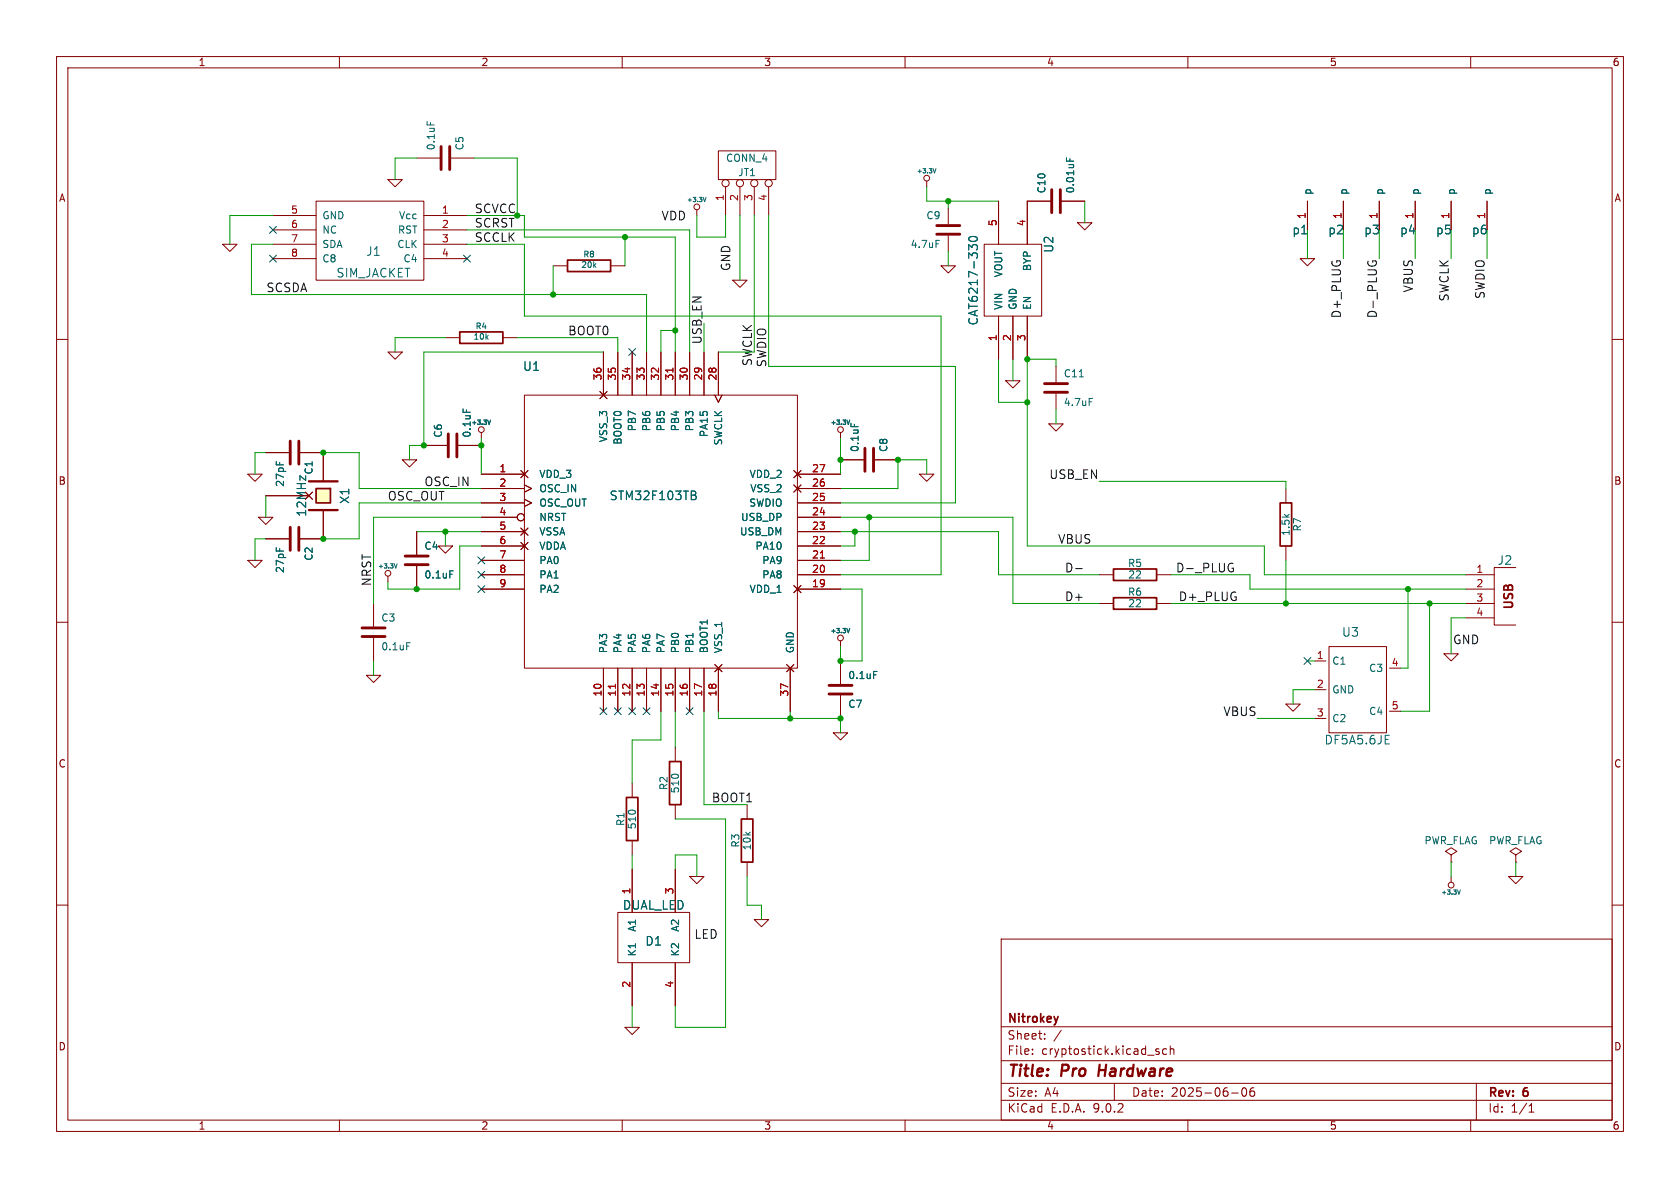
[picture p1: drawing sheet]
<svg xmlns="http://www.w3.org/2000/svg" width="297mm" height="210mm" viewBox="0 0 297 210" stroke-linecap="round" stroke-linejoin="round" font-family="sans-serif">
<g fill="none" stroke="#840000" stroke-width=".18">
<path d="M10 10h277v190h-277zM12 12h273v186h-273zM60 10v2M110 10v2M160 10v2M210 10v2M260 10v2M176.5 35.6v7.6M185.9 35.6h-4.3v7.6M187.5 35.6h4.3M174 43.2h10.1v12.7h-10.1zM176.5 55.9v7.6"/>
<path d="M179.1 55.9v7.6M181.6 55.9v7.6M10 60h2M177.8 67.3h2.5l-1.2 1.3zM285 60h2M43.8 83.8h2.6l-1.3 1.3zM73.7 94v4.3M73.7 99.8v4.3M10 110h2M285 110h2M227.3 124.5h2.6l-1.3 1.2zM132.1 142.2v2.6"/>
<path d="M132.1 152.4v2.5M256.5 154.9v1.1M256.5 151.1l1.1-.6-1.1-.6-1 .6 1 .6v1.3M256.5 152.4h.1M266.7 154.9h2.5l-1.2 1.3zM268 151.1l1-.6-1-.6-1 .6 1 .6v1.3M268 152.4h.1M10 160h2M133.3 162.6h2.6l-1.3 1.2zM177 166h108v32h-108zM285 160h2M60 198v2"/>
<path d="M110 198v2M160 198v2M177 194.5h108M177 191.5h108M177 187.5h108M177 181.5h108M182.5 186.3v.1M182.5 185.5v.1M184.7 183.6v.1M184.7 182.8v.1M187.6 182.1l-1.3 2M197 191.5v3"/>
<path d="M204.4 185.8l.5 .2 .1 .2-.3 .2-.4-.1M204.4 185.5h.5M206.2 185.5l-.4-.1-.3 .3v.4l.2 .2h.5M206.9 185.5l.2-.1 .4 .1v.9M206.9 184.9v1.5M210 198v2M217.7 193.2h1.2M219.7 192.4l.2-.1a.81 .81 0 0 1 .6 .6 .81 .81 0 0 1-.3 .8l-.2 .1a.81 .81 0 0 1-.3-1.4zM221.7 192.3a.59 .59 0 0 0-.7 .6v.6l.1 .2 .4 .1 .2-.1 .1-.5-.1-.3h-.5l-.2 .3M260 198v2M261 191.5v6.5M270.3 196.6h.9"/>
<path d="M270.3 195.5l.4-.4v1.5"/>
<circle cx="256.5" cy="156.5" r=".51"/>
</g>
<path d="M194.4 188.2l-.2 2" fill="none" stroke="#840000" stroke-width=".4"/>
<path d="M131.1 144.8h2v7.6h-2z" fill="none" stroke="#840000" stroke-width=".3"/>
<path d="M185.9 33.5v4.1M187.5 33.5v4.1M71.6 98.3h4.1M71.6 99.8h4.1" fill="none" stroke="#840000" stroke-width=".51"/>
<path d="M188.5 27.9v.6M189.1 28.1v.4M171.3 42a1.01 1.01 0 0 1 1.5 .2 .83 .83 0 0 1-.7 .6 .83 .83 0 0 1-.8-.3zM172.8 44v-.5l-.3-.2h-.5l-.2 .5-.5-.5v.9M79.5 100.9h.6M257.7 157.3l.2 .8 .3-.8" fill="none" stroke="#006464" stroke-width=".18"/>
<path d="M55.9 86.4h2.5v2.5h-2.5z" fill="#ffffc2"/>
<path d="M54.6 85.1h5.1M54.6 90.2h5.1" fill="none" stroke="#840000" stroke-width=".41"/>
<path d="M81.3 58.7h7.6v2h-7.6zM100.3 46h7.6v2h-7.6zM55.9 86.4h2.5v2.5h-2.5zM226.3 88.9h2v7.6h-2zM196.8 105.7h7.7v2h-7.7zM196.8 100.6h7.7v2h-7.7zM118.4 134.6h2v7.6h-2zM110.7 141h2.1v7.6h-2.1z" fill="none" stroke="#840000" stroke-width=".3"/>
<g fill="none" stroke="#840000" stroke-width=".18">
<path d="M48.3 38.1h7.6M55.9 35.6h19v13.9h-19zM68.6 31.8h2.5l-1.3 1.2zM73.7 27.9h4.3M74.9 38.1h7.6M79.5 27.9h4.3M123.2 37.1v1M127 26.7h10.2v5.1h-10.2zM128.3 33v5.1M130.8 33v5.1M133.3 33v5.1M135.9 33v5.1"/>
<path d="M163.8 32v1M167.6 36.8v2.8M176.5 35.6v7.6M185.9 35.6h-4.3v7.6M187.5 35.6h4.3M190.5 39.4h2.5l-1.2 1.2zM231.1 35.6v5M237.5 35.6v5M243.8 35.6v5M250.2 35.6v5M256.5 35.6v5M262.9 35.6v5"/>
<path d="M39.4 43.2h2.5l-1.3 1.3zM48.3 40.6h7.6M48.3 43.2h7.6M48.3 45.7h7.6M74.9 40.6h7.6M74.9 43.2h7.6M74.9 45.7h7.6M78.7 59.7h2.6M88.9 59.7h2.5M97.8 47h2.5M107.9 47h2.6M129.5 49.5h2.6l-1.3 1.3z"/>
<path d="M166.4 47h2.5l-1.3 1.3zM167.6 41.7v2.8M176.5 55.9v7.6M179.1 55.9v7.6M181.6 55.9v7.6M229.9 45.7h2.5l-1.3 1.3zM68.6 62.2h2.5l-1.3 1.3zM74.9 78.7h4.3M80.8 78.7h4.3M85.1 76.5v1M92.7 69.9h48.3v48.2h-48.3zM106 69.2l1.3 1.3"/>
<path d="M106.7 62.2v7.7M107.3 69.2l-1.3 1.3M109.2 62.2v7.7M111.8 62.2v7.7M114.3 62.2v7.7M116.8 62.2v7.7M119.4 62.2v7.7M121.9 62.2v7.7M124.5 62.2v7.7M126.4 69.9l.6 1.2 .6-1.2M127 62.2v7.7M148.6 76.5v1"/>
<path d="M185.4 74.9h2.6l-1.3 1.3zM186.7 64.8v2.8M186.7 69.6v2.8M43.8 99.1h2.6l-1.3 1.2zM45.7 91.4h2.6l-1.3 1.3zM47 87.6h7.6M47 80h4.3M47 95.3h4.3M52.8 80h4.3v5.1M54 87l1.2 1.3M55.2 87l-1.2 1.3M57.1 90.2v5.1h-4.3"/>
<path d="M71.1 81.3h2.6l-1.3 1.3zM73.7 94v4.3M73.7 99.8v4.3M77.5 96.5h2.5l-1.3 1.3zM85.1 83.8h7.6M85.1 86.4h7.6M85.1 88.9h7.6M85.1 91.4h6.3M85.1 94h7.6M85.1 96.5h7.6M85.1 99.1h7.6M92.1 83.2l1.2 1.3"/>
<path d="M92.1 93.3l1.2 1.3M92.1 95.9l1.2 1.3M92.7 85.7l1.3 .7-1.3 .6M92.7 88.3l1.3 .6-1.3 .6M93.3 83.2l-1.2 1.3M93.3 93.3l-1.2 1.3M93.3 95.9l-1.2 1.3M140.3 83.2l1.3 1.3M140.3 85.7l1.3 1.3M141 83.8h7.6M141 86.4h7.6M141 88.9h7.6"/>
<path d="M141 91.4h7.6M141 94h7.6M141 96.5h7.6M141 99.1h7.6M141.6 83.2l-1.3 1.3M141.6 85.7l-1.3 1.3M148.6 81.3h4.3M154.4 81.3h4.3M162.6 83.8h2.5l-1.3 1.3zM227.3 86.4v2.5M227.3 96.5v2.6M64.8 119.4h2.5l-1.3 1.3z"/>
<path d="M66 106.7v4.3M66 112.5v4.3M68.6 101.9v1M85.1 101.6h7.6M85.1 104.1h7.6M106.7 118.1v7.6M109.2 118.1v7.6M111.8 118.1v7.6M114.3 118.1v7.6M116.8 118.1v7.6M119.4 118.1v7.6M121.9 118.1v7.6"/>
<path d="M124.5 118.1v7.6M126.4 117.5l1.2 1.2M127 118.1v7.6M127.6 117.5l-1.2 1.2M139.1 117.5l1.2 1.2M139.7 118.1v7.6M140.3 117.5l-1.2 1.2M140.3 103.5l1.3 1.3M141 101.6h7.6M141 104.1h7.6M141.6 103.5l-1.3 1.3M148.6 113.3v1"/>
<path d="M148.6 116.8v4.4M194.3 101.6h2.5M194.3 106.7h2.5M204.5 101.6h2.5M204.5 106.7h2.5M232.4 116.8h2M234.9 114.3h10.2v15.2h-10.2zM245.6 118.1h2M255.3 115.6h2.5l-1.3 1.2zM259.1 101.6h5.1M259.1 104.1h5.1M259.1 106.7h5.1"/>
<path d="M259.1 109.2h5.1M268 100.3h-3.8v10.2h3.8M111.8 138.4v2.6M119.4 132.1v2.5M147.3 129.5h2.6l-1.3 1.3zM148.6 122.7v4.3M232.4 121.9h2M232.4 127h2M245.6 125.7h2M111.8 148.6v2.5M111.8 153.7v7.6M119.4 142.2v2.6"/>
<path d="M119.4 153.7v7.6M121.9 154.9h2.6l-1.3 1.3zM109.2 161.3h12.7v8.9h-12.7zM111.8 170.2v7.6M119.4 170.2v7.6M110.5 181.6h2.5l-1.2 1.3z"/>
<circle cx="123.2" cy="36.6" r=".51"/>
<circle cx="128.3" cy="32.4" r=".63"/>
<circle cx="130.8" cy="32.4" r=".63"/>
<circle cx="133.3" cy="32.4" r=".63"/>
<circle cx="135.9" cy="32.4" r=".63"/>
<circle cx="163.8" cy="31.5" r=".51"/>
<circle cx="85.1" cy="75.9" r=".51"/>
<circle cx="148.6" cy="75.9" r=".51"/>
<circle cx="92.1" cy="91.4" r=".63"/>
<circle cx="68.6" cy="101.3" r=".51"/>
<circle cx="148.6" cy="112.8" r=".51"/>
</g>
<g fill="none" stroke="#006464" stroke-width=".18">
<path d="M75.5 21.5v.6M124.3 34.9l.3 .8 .2-.8M165 29.8l.2 .8 .3-.8M188.5 27.9v.6M189.1 28.1v.4M165.5 42.5h.6M171.3 42a1.01 1.01 0 0 1 1.5 .2 .83 .83 0 0 1-.7 .6 .83 .83 0 0 1-.8-.3zM172.8 44v-.5l-.3-.2h-.5l-.2 .5-.5-.5v.9M81.9 72.3v.6M86.2 74.3l.3 .7 .2-.7M149.7 74.3l.3 .7 .2-.7M150.4 74.8v.6"/>
<path d="M190.8 66.6h.7M192.5 70.4h.7M69.7 99.7l.3 .7 .2-.7M122.7 86.8l.3 .3-.1 .3-.2 .1a.41 .41 0 0 1 .4 .4 .41 .41 0 0 1-.3 .4h-.6M71.9 113.6h.6M79.5 100.9h.6M149.7 111.1l.3 .8 .2-.8M154.4 118.7h.7M244.9 131.5h.7M244.9 130h.7"/>
</g>
<g fill="none" stroke="#840000" stroke-width=".51">
<path d="M78 25.9v4.1M79.5 25.9v4.1M165.6 39.9h4.1M165.6 41.4h4.1M51.3 78v4M52.8 78v4M79.2 76.7v4.1M80.8 76.7v4.1M152.9 79.2v4.1M154.4 79.2v4.1M184.7 67.8h4M184.7 69.3h4"/>
<path d="M51.3 93.2v4.1M52.8 93.2v4.1M64 111h4.1M64 112.5h4.1M146.6 122.7h4M146.6 121.2h4"/>
</g>
<path d="M119 65.1v.7M145 98.6h.7M108.8 121v.7" fill="none" stroke="#a90000" stroke-width=".18"/>
<path d="M241.9 46.2l-.1 .3M242.7 46.4v-.3h.5l.1 .4M217.6 99.6h.4M190.1 100.5h1.2M217.8 100.4h.2v.5l-.4 .2" fill="none" stroke="#0f0f0f" stroke-width=".18"/>
<g fill="none" stroke="#009600" stroke-width=".18">
<path d="M48.3 38.1h-7.7v5.1M73.7 27.9h-3.9v3.9M82.5 38.1h10.2v3.8h26.7v20.3M83.8 27.9h7.6v10.2M123.2 38.1v3.8h5.1v-3.8M130.8 38.1v11.4M133.3 38.1v24.1h-6.3M135.9 38.1v26.7h33v24.1h-20.3M163.8 33v2.6h12.7M167.6 35.6v1.2M191.8 35.6v3.8M48.3 43.2h-3.9v8.9h69.9v10.1"/>
<path d="M78.7 59.7h-8.9v2.5M82.5 43.2h10.2v12.7h73.7v45.7h-17.8M82.5 40.6h39.4v21.6M91.4 59.7h17.8v2.5M97.8 47v5.1M110.5 41.9v5.1M119.4 58.4h-2.6v3.8M124.5 57.2v5M167.6 44.5v2.5M231.1 40.6v5.1M237.5 40.6v5.1M243.8 40.6v5.1"/>
<path d="M250.2 40.6v5.1M256.5 40.6v5.1M262.9 40.6v5.1M85.1 77.5v6.3M106.7 62.2h-31.8v16.5h-2.5v2.6M148.6 77.5v6.3M176.5 63.5v7.6h5.1M179.1 63.5v3.8M186.7 64.8v-1.3h-5.1v33h41.9v5.1h35.6M186.7 72.4v2.5M47 95.3h-1.9v3.8M47 87.6v3.8"/>
<path d="M47 80h-1.9v3.8M57.1 80h6.4v6.4h21.6M73.7 94h11.4M78.7 94v2.5M85.1 91.4h-19.1v15.3M85.1 88.9h-21.6v6.4h-6.4M85.1 96.5h-3.8v7.6h-12.7v-1.2M148.6 91.4h30.5v15.3h15.2M148.6 94h27.9v7.6h17.8M151.1 94v2.5h-2.5M153.7 91.4v7.7h-5.1M163.8 83.8v-2.5h-5.1v5.1h-10.1"/>
<path d="M194.3 85.1h33v1.3M227.3 99.1v7.6M66 116.8v2.6M148.6 104.1h3.8v12.7h-3.8v-2.5M207 101.6h14v2.5h38.1M207 106.7h52.1M231.1 116.8h1.3M248.9 104.1v14h-1.3M252.7 106.7v19h-5.1M259.1 109.2h-2.6v6.4M116.8 125.7v5.1h-5v7.6M119.4 125.7v6.4"/>
<path d="M124.5 125.7v16.5h7.6M127 125.7v1.3h21.6v2.5M139.7 125.7v1.3M222.2 127h10.2M232.4 121.9h-3.8v2.6M111.8 151.1v2.6M119.4 153.7v-2.6h3.8v3.8M119.4 144.8h8.9v36.8h-8.9v-3.8M132.1 154.9v5.1h2.5v2.6M256.5 152.4v2.5M268 152.4v2.5M111.8 177.8v3.8"/>
</g>
<g fill="none" stroke="#000084" stroke-width=".18">
<path d="M47.7 45.1l1.2 1.2M47.7 40l1.2 1.2M48.9 45.1l-1.2 1.2M48.9 40l-1.2 1.2M81.9 45.1l1.3 1.2M83.2 45.1l-1.3 1.2M111.2 61.6l1.2 1.2M112.4 61.6l-1.2 1.2M84.5 98.5l1.2 1.2M85.7 98.5l-1.2 1.2M84.5 101l1.2 1.2M84.5 103.5l1.2 1.2"/>
<path d="M85.7 101l-1.2 1.2M85.7 103.5l-1.2 1.2M230.5 116.2l1.2 1.2M231.7 116.2l-1.2 1.2M106.1 125.1l1.2 1.2M107.3 125.1l-1.2 1.2M108.6 125.1l1.2 1.2M109.8 125.1l-1.2 1.2M111.2 125.1l1.2 1.2M112.4 125.1l-1.2 1.2M113.7 125.1l1.2 1.2M114.9 125.1l-1.2 1.2"/>
<path d="M121.3 125.1l1.2 1.2M122.5 125.1l-1.2 1.2"/>
</g>
<g fill="#009600" stroke="#009600" stroke-width=".18">
<circle cx="97.8" cy="52.1" r=".46"/>
<circle cx="110.5" cy="41.9" r=".46"/>
<circle cx="148.6" cy="81.3" r=".46"/>
<circle cx="167.6" cy="35.6" r=".46"/>
<circle cx="119.4" cy="58.4" r=".46"/>
<circle cx="148.6" cy="127" r=".46"/>
<circle cx="139.7" cy="127" r=".46"/>
<circle cx="73.7" cy="104.1" r=".46"/>
<circle cx="227.3" cy="106.7" r=".46"/>
<circle cx="248.9" cy="104.1" r=".46"/>
<circle cx="148.6" cy="116.8" r=".46"/>
<circle cx="158.7" cy="81.3" r=".46"/>
<circle cx="153.7" cy="91.4" r=".46"/>
<circle cx="181.6" cy="71.1" r=".46"/>
<circle cx="181.6" cy="63.5" r=".46"/>
<circle cx="151.1" cy="94" r=".46"/>
<circle cx="78.7" cy="94" r=".46"/>
<circle cx="57.1" cy="80" r=".46"/>
<circle cx="57.1" cy="95.3" r=".46"/>
<circle cx="74.9" cy="78.7" r=".46"/>
<circle cx="85.1" cy="78.7" r=".46"/>
<circle cx="252.7" cy="106.7" r=".46"/>
</g>
<g font-size="2.8" fill="#840000">
<text x="178" y="190.9">Title:</text>
<text x="187.7" y="190.9">Pro</text>
<text x="195" y="190.9">Hardware</text>
</g>
<g font-size="2.1" fill="#0f0f0f">
<text x="83.8" y="40.3">SCRST</text>
<text x="116.8" y="39.1">VDD</text>
<text x="83.8" y="42.9">SCCLK</text>
<text x="129.2" y="48" transform="rotate(-90 129.2 48)">GND</text>
<text x="47" y="51.8">SCSDA</text>
<text x="249.9" y="51.8" transform="rotate(-90 249.9 51.8)">VBUS</text>
<text x="256.2" y="53.3" transform="rotate(-90 256.2 53.3)">SWCLK</text>
<text x="262.6" y="52.9" transform="rotate(-90 262.6 52.9)">SWDIO</text>
<text x="100.3" y="59.4">BOOT0</text>
<text x="237.2" y="56.3" transform="rotate(-90 237.2 56.3)">D+_PLUG</text>
<text x="243.5" y="56.3" transform="rotate(-90 243.5 56.3)">D-_PLUG</text>
<text x="124.1" y="61" transform="rotate(-90 124.1 61)">USB_EN</text>
<text x="133" y="64.8" transform="rotate(-90 133 64.8)">SWCLK</text>
<text x="135.6" y="65" transform="rotate(-90 135.6 65)">SWDIO</text>
<text x="68.5" y="88.6">OSC_OUT</text>
<text x="74.9" y="86">OSC_IN</text>
<text x="185.4" y="84.8">USB_EN</text>
<text x="187" y="96.2">VBUS</text>
<text x="188.2" y="101.3">D-</text>
<text x="207.8" y="101.3">D-_PLUG</text>
<text x="65.7" y="103.7" transform="rotate(-90 65.7 103.7)">NRST</text>
<text x="188.2" y="106.4">D+</text>
<text x="208.3" y="106.4">D+_PLUG</text>
<text x="256.8" y="114">GND</text>
<text x="216.2" y="126.7">VBUS</text>
<text x="125.7" y="141.9">BOOT1</text>
<text x="122.7" y="166.1">LED</text>
</g>
<text font-size="2.1" fill="#009600" x="83.8" y="37.8">SCVCC</text>
<g font-size="2.1" fill="#006464">
<text x="228.4" y="41.6">p1</text>
<text x="234.7" y="41.6">p2</text>
<text x="241.1" y="41.6">p3</text>
<text x="247.4" y="41.6">p4</text>
<text x="253.8" y="41.6">p5</text>
<text x="260.1" y="41.6">p6</text>
<text x="64.7" y="45.4">J1</text>
<text x="186.4" y="44.8" transform="rotate(-90 186.4 44.8)">U2</text>
<text x="59.4" y="49.3">SIM_JACKET</text>
<text x="173.1" y="57.6" transform="rotate(-90 173.1 57.6)">CAT6217-330</text>
<text x="92.4" y="65.8">U1</text>
<text x="62" y="89.2" transform="rotate(-90 62 89.2)">X1</text>
<text x="107.7" y="88.6">STM32F103TB</text>
<text x="54.3" y="91.4" transform="rotate(-90 54.3 91.4)">12MHz</text>
<text x="264.7" y="100.1">J2</text>
<text x="237.2" y="112.8">U3</text>
<text x="234.1" y="131.8">DF5A5.6JE</text>
<text x="110" y="161">DUAL_LED</text>
<text x="114" y="167.4">D1</text>
</g>
<g font-size="2.1" fill="#840000">
<text x="267.9" y="108" transform="rotate(-90 267.9 108)">USB</text>
<text x="178" y="184">Sheet:</text>
<text x="178" y="181.2">Nitrokey</text>
<text x="178" y="186.7">File:</text>
<text x="184.1" y="186.7">cryptostick.kicad_sch</text>
<text x="178" y="196.9">KiCad</text>
<text x="178" y="194.1">Size:</text>
<text x="184.7" y="194.1">A4</text>
<text x="185.7" y="196.9">E.D.A.</text>
<text x="193.3" y="196.9">9.0.2</text>
<text x="200" y="194.1">Date:</text>
<text x="207" y="194.1">2025-06-06</text>
<text x="263" y="194.3">Rev:</text>
<text x="263" y="196.9">Id:</text>
<text x="267.1" y="196.9">1/1</text>
<text x="269.4" y="194.3">6</text>
</g>
<g font-size="1.8" fill="#840000">
<text x="35" y="11.9">1</text>
<text x="85" y="11.9">2</text>
<text x="135" y="11.9">3</text>
<text x="185" y="11.9">4</text>
<text x="235" y="11.9">5</text>
<text x="285" y="11.9">6</text>
<text x="10.3" y="35.9">A</text>
<text x="285.3" y="35.9">A</text>
<text x="10.3" y="85.9">B</text>
<text x="285.3" y="85.9">B</text>
<text x="10.3" y="135.9">C</text>
<text x="285.3" y="135.9">C</text>
<text x="10.3" y="185.9">D</text>
<text x="285.3" y="185.9">D</text>
<text x="35" y="199.9">1</text>
<text x="85" y="199.9">2</text>
<text x="135" y="199.9">3</text>
<text x="185" y="199.9">4</text>
<text x="235" y="199.9">5</text>
<text x="285" y="199.9">6</text>
</g>
<g font-size="1.8" fill="#006464">
<text x="77.1" y="26.7" transform="rotate(-90 77.1 26.7)">0.1uF</text>
<text x="82.1" y="26.7" transform="rotate(-90 82.1 26.7)">C5</text>
<text x="128.3" y="28.8">CONN_4</text>
<text x="130.4" y="31.3">JT1</text>
<text x="185" y="34.3" transform="rotate(-90 185 34.3)">C10</text>
<text x="190.1" y="34.3" transform="rotate(-90 190.1 34.3)">0.01uF</text>
<text x="232" y="34.5" transform="rotate(-90 232 34.5)">p</text>
<text x="238.4" y="34.5" transform="rotate(-90 238.4 34.5)">p</text>
<text x="244.7" y="34.5" transform="rotate(-90 244.7 34.5)">p</text>
<text x="251.1" y="34.5" transform="rotate(-90 251.1 34.5)">p</text>
<text x="257.4" y="34.5" transform="rotate(-90 257.4 34.5)">p</text>
<text x="263.8" y="34.5" transform="rotate(-90 263.8 34.5)">p</text>
<text x="56.9" y="39">GND</text>
<text x="56.9" y="41.5">NC</text>
<text x="70.3" y="41.5">RST</text>
<text x="70.4" y="39">Vcc</text>
<text x="163.7" y="39">C9</text>
<text x="56.9" y="44">SDA</text>
<text x="56.9" y="46.6">C8</text>
<text x="70.1" y="44">CLK</text>
<text x="71.2" y="46.6">C4</text>
<text x="160.9" y="44">4.7uF</text>
<text x="177.4" y="49.1" transform="rotate(-90 177.4 49.1)">VOUT</text>
<text x="182.5" y="48" transform="rotate(-90 182.5 48)">BYP</text>
<text x="177.4" y="54.9" transform="rotate(-90 177.4 54.9)">VIN</text>
<text x="179.9" y="54.9" transform="rotate(-90 179.9 54.9)">GND</text>
<text x="182.5" y="54.9" transform="rotate(-90 182.5 54.9)">EN</text>
<text x="188" y="66.9">C11</text>
<text x="188" y="72">4.7uF</text>
<text x="78.3" y="77.5" transform="rotate(-90 78.3 77.5)">C6</text>
<text x="83.4" y="77.5" transform="rotate(-90 83.4 77.5)">0.1uF</text>
<text x="112.6" y="76.3" transform="rotate(-90 112.6 76.3)">PB7</text>
<text x="115.2" y="76.3" transform="rotate(-90 115.2 76.3)">PB6</text>
<text x="117.7" y="76.3" transform="rotate(-90 117.7 76.3)">PB5</text>
<text x="120.2" y="76.3" transform="rotate(-90 120.2 76.3)">PB4</text>
<text x="122.8" y="76.3" transform="rotate(-90 122.8 76.3)">PB3</text>
<text x="125.3" y="77.4" transform="rotate(-90 125.3 77.4)">PA15</text>
<text x="55.5" y="84" transform="rotate(-90 55.5 84)">C1</text>
<text x="107.5" y="78.3" transform="rotate(-90 107.5 78.3)">VSS_3</text>
<text x="110.1" y="78.7" transform="rotate(-90 110.1 78.7)">BOOT0</text>
<text x="127.9" y="78.8" transform="rotate(-90 127.9 78.8)">SWCLK</text>
<text x="152" y="80" transform="rotate(-90 152 80)">0.1uF</text>
<text x="157.1" y="80" transform="rotate(-90 157.1 80)">C8</text>
<text x="50.4" y="86.1" transform="rotate(-90 50.4 86.1)">27pF</text>
<text x="95.2" y="84.7">VDD_3</text>
<text x="95.2" y="87.2">OSC_IN</text>
<text x="95.2" y="89.8">OSC_OUT</text>
<text x="132.4" y="89.8">SWDIO</text>
<text x="132.4" y="84.7">VDD_2</text>
<text x="132.5" y="87.2">VSS_2</text>
<text x="95.2" y="92.3">NRST</text>
<text x="95.2" y="94.8">VSSA</text>
<text x="130.7" y="94.8">USB_DM</text>
<text x="130.9" y="92.3">USB_DP</text>
<text x="228.2" y="94.8" transform="rotate(-90 228.2 94.8)">1.5k</text>
<text x="230.2" y="94.1" transform="rotate(-90 230.2 94.1)">R7</text>
<text x="50.4" y="101.4" transform="rotate(-90 50.4 101.4)">27pF</text>
<text x="55.5" y="99.2" transform="rotate(-90 55.5 99.2)">C2</text>
<text x="74.9" y="97.4">C4</text>
<text x="95.2" y="97.4">VDDA</text>
<text x="95.2" y="99.9">PA0</text>
<text x="133.4" y="97.4">PA10</text>
<text x="134.7" y="99.9">PA9</text>
<text x="199.3" y="100.4">R5</text>
<text x="74.9" y="102.5">0.1uF</text>
<text x="95.2" y="102.5">PA1</text>
<text x="95.2" y="105">PA2</text>
<text x="132.4" y="105">VDD_1</text>
<text x="134.7" y="102.5">PA8</text>
<text x="199.3" y="105.5">R6</text>
<text x="199.3" y="107.5">22</text>
<text x="199.3" y="102.5">22</text>
<text x="67.3" y="110.1">C3</text>
<text x="67.3" y="115.2">0.1uF</text>
<text x="107.5" y="115.6" transform="rotate(-90 107.5 115.6)">PA3</text>
<text x="110.1" y="115.6" transform="rotate(-90 110.1 115.6)">PA4</text>
<text x="112.6" y="115.6" transform="rotate(-90 112.6 115.6)">PA5</text>
<text x="115.2" y="115.6" transform="rotate(-90 115.2 115.6)">PA6</text>
<text x="117.7" y="115.6" transform="rotate(-90 117.7 115.6)">PA7</text>
<text x="120.2" y="115.6" transform="rotate(-90 120.2 115.6)">PB0</text>
<text x="122.8" y="115.6" transform="rotate(-90 122.8 115.6)">PB1</text>
<text x="125.3" y="115.6" transform="rotate(-90 125.3 115.6)">BOOT1</text>
<text x="127.9" y="115.6" transform="rotate(-90 127.9 115.6)">VSS_1</text>
<text x="140.6" y="115.6" transform="rotate(-90 140.6 115.6)">GND</text>
<text x="235.4" y="117.7">C1</text>
<text x="241.9" y="119">C3</text>
<text x="149.9" y="125.3">C7</text>
<text x="149.9" y="120.2">0.1uF</text>
<text x="235.4" y="122.8">GND</text>
<text x="235.4" y="127.9">C2</text>
<text x="241.9" y="126.6">C4</text>
<text x="118.2" y="139.8" transform="rotate(-90 118.2 139.8)">R2</text>
<text x="120.2" y="140.3" transform="rotate(-90 120.2 140.3)">510</text>
<text x="110.6" y="146.1" transform="rotate(-90 110.6 146.1)">R1</text>
<text x="112.6" y="146.7" transform="rotate(-90 112.6 146.7)">510</text>
<text x="130.9" y="149.9" transform="rotate(-90 130.9 149.9)">R3</text>
<text x="251.7" y="149.5">PWR_FLAG</text>
<text x="263.2" y="149.5">PWR_FLAG</text>
<text x="132.9" y="150.4" transform="rotate(-90 132.9 150.4)">10k</text>
<text x="112.6" y="164.8" transform="rotate(-90 112.6 164.8)">A1</text>
<text x="120.2" y="164.8" transform="rotate(-90 120.2 164.8)">A2</text>
<text x="112.6" y="169.2" transform="rotate(-90 112.6 169.2)">K1</text>
<text x="120.2" y="169.2" transform="rotate(-90 120.2 169.2)">K2</text>
</g>
<g font-size="1.8" fill="#a90000">
<text x="128" y="35.6" transform="rotate(-90 128 35.6)">1</text>
<text x="130.6" y="35.6" transform="rotate(-90 130.6 35.6)">2</text>
<text x="133.1" y="35.6" transform="rotate(-90 133.1 35.6)">3</text>
<text x="135.6" y="35.6" transform="rotate(-90 135.6 35.6)">4</text>
<text x="51.4" y="37.8">5</text>
<text x="51.4" y="40.4">6</text>
<text x="78" y="37.8">1</text>
<text x="78" y="40.4">2</text>
<text x="176.3" y="40.1" transform="rotate(-90 176.3 40.1)">5</text>
<text x="181.4" y="40.1" transform="rotate(-90 181.4 40.1)">4</text>
<text x="230.9" y="38.8" transform="rotate(-90 230.9 38.8)">1</text>
<text x="237.2" y="38.8" transform="rotate(-90 237.2 38.8)">1</text>
<text x="243.6" y="38.8" transform="rotate(-90 243.6 38.8)">1</text>
<text x="249.9" y="38.8" transform="rotate(-90 249.9 38.8)">1</text>
<text x="256.3" y="38.8" transform="rotate(-90 256.3 38.8)">1</text>
<text x="262.6" y="38.8" transform="rotate(-90 262.6 38.8)">1</text>
<text x="51.4" y="42.9">7</text>
<text x="51.4" y="45.5">8</text>
<text x="78" y="42.9">3</text>
<text x="78" y="45.5">4</text>
<text x="176.3" y="60.4" transform="rotate(-90 176.3 60.4)">1</text>
<text x="178.8" y="60.4" transform="rotate(-90 178.8 60.4)">2</text>
<text x="181.4" y="60.4" transform="rotate(-90 181.4 60.4)">3</text>
<text x="106.4" y="67.4" transform="rotate(-90 106.4 67.4)">36</text>
<text x="109" y="67.4" transform="rotate(-90 109 67.4)">35</text>
<text x="111.5" y="67.4" transform="rotate(-90 111.5 67.4)">34</text>
<text x="114" y="67.4" transform="rotate(-90 114 67.4)">33</text>
<text x="116.6" y="67.4" transform="rotate(-90 116.6 67.4)">32</text>
<text x="119.1" y="67.4" transform="rotate(-90 119.1 67.4)">31</text>
<text x="121.7" y="67.4" transform="rotate(-90 121.7 67.4)">30</text>
<text x="124.2" y="67.4" transform="rotate(-90 124.2 67.4)">29</text>
<text x="126.7" y="67.4" transform="rotate(-90 126.7 67.4)">28</text>
<text x="88.2" y="83.6">1</text>
<text x="143.5" y="83.6">27</text>
<text x="88.2" y="86.1">2</text>
<text x="88.2" y="88.6">3</text>
<text x="143.5" y="86.1">26</text>
<text x="143.5" y="88.6">25</text>
<text x="88.2" y="91.2">4</text>
<text x="88.2" y="93.7">5</text>
<text x="143.5" y="91.2">24</text>
<text x="143.5" y="93.7">23</text>
<text x="88.2" y="96.3">6</text>
<text x="88.2" y="98.8">7</text>
<text x="88.2" y="101.3">8</text>
<text x="143.5" y="96.3">22</text>
<text x="143.5" y="98.8">21</text>
<text x="143.5" y="101.3">20</text>
<text x="260.9" y="101.3">1</text>
<text x="88.2" y="103.9">9</text>
<text x="143.5" y="103.9">19</text>
<text x="260.9" y="103.9">2</text>
<text x="260.9" y="106.4">3</text>
<text x="260.9" y="109">4</text>
<text x="232.7" y="116.6">1</text>
<text x="245.9" y="117.9">4</text>
<text x="106.4" y="123.2" transform="rotate(-90 106.4 123.2)">10</text>
<text x="109" y="123.2" transform="rotate(-90 109 123.2)">11</text>
<text x="111.5" y="123.2" transform="rotate(-90 111.5 123.2)">12</text>
<text x="114" y="123.2" transform="rotate(-90 114 123.2)">13</text>
<text x="116.6" y="123.2" transform="rotate(-90 116.6 123.2)">14</text>
<text x="119.1" y="123.2" transform="rotate(-90 119.1 123.2)">15</text>
<text x="121.7" y="123.2" transform="rotate(-90 121.7 123.2)">16</text>
<text x="124.2" y="123.2" transform="rotate(-90 124.2 123.2)">17</text>
<text x="126.7" y="123.2" transform="rotate(-90 126.7 123.2)">18</text>
<text x="139.4" y="123.2" transform="rotate(-90 139.4 123.2)">37</text>
<text x="232.7" y="121.7">2</text>
<text x="245.9" y="125.5">5</text>
<text x="232.7" y="126.7">3</text>
<text x="111.5" y="158.2" transform="rotate(-90 111.5 158.2)">1</text>
<text x="119.1" y="158.2" transform="rotate(-90 119.1 158.2)">3</text>
<text x="111.5" y="174.7" transform="rotate(-90 111.5 174.7)">2</text>
<text x="119.1" y="174.7" transform="rotate(-90 119.1 174.7)">4</text>
</g>
<g font-size="1.4" fill="#006464">
<text x="102.7" y="47.5">20k</text>
<text x="103" y="45.7">R8</text>
<text x="84" y="58.4">R4</text>
<text x="83.6" y="60.2">10k</text>
</g>
<g font-size="1.1" fill="#006464">
<text x="121.3" y="35.9">+3.3V</text>
<text x="162" y="30.8">+3.3V</text>
<text x="83.2" y="75.3">+3.3V</text>
<text x="146.7" y="75.3">+3.3V</text>
<text x="66.7" y="100.7">+3.3V</text>
<text x="146.7" y="112.1">+3.3V</text>
<text x="254.7" y="158.3">+3.3V</text>
</g>
</svg>
